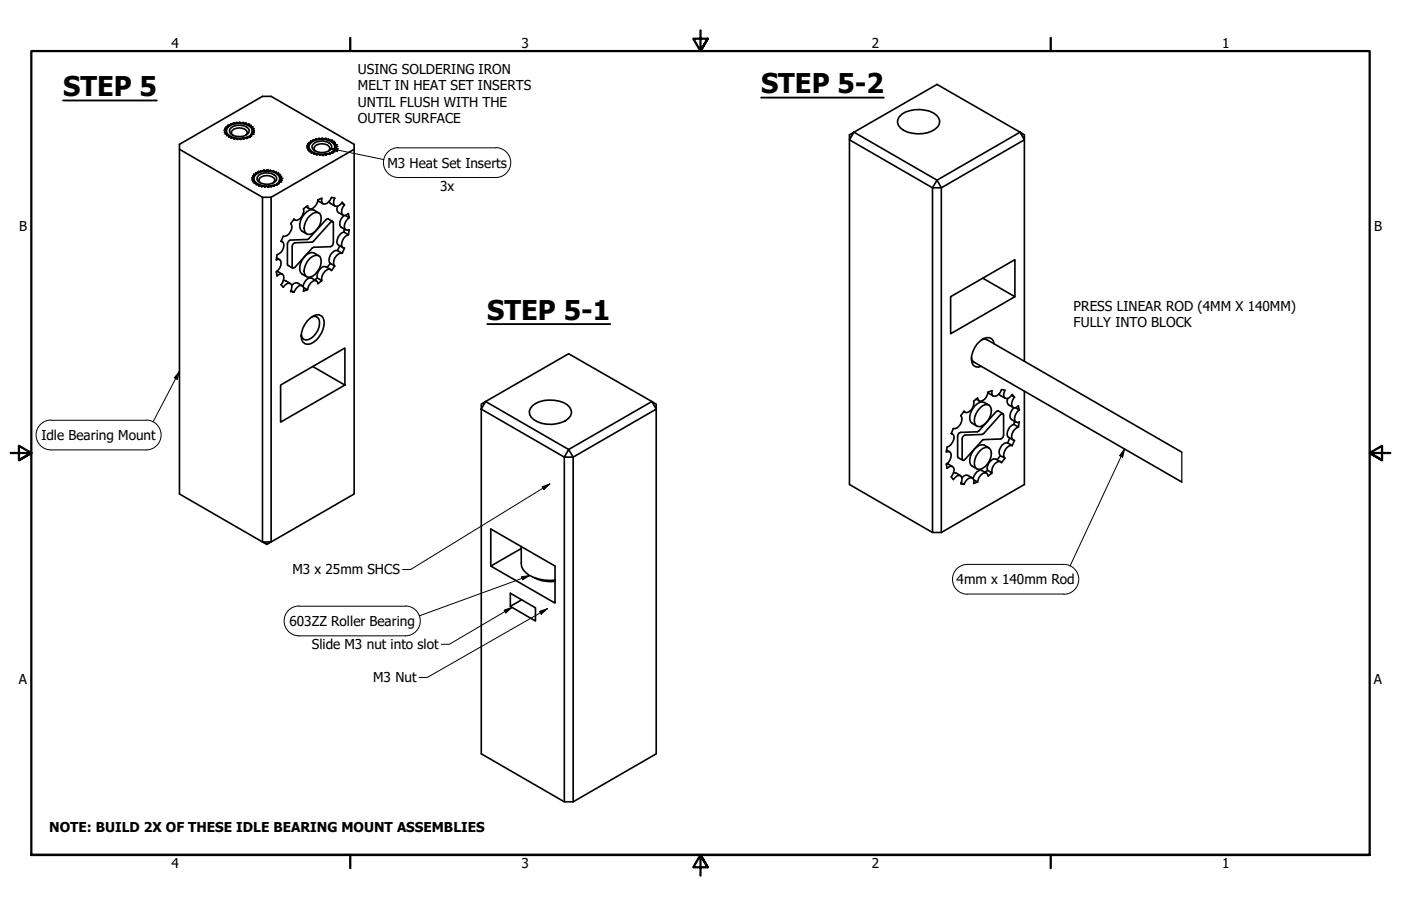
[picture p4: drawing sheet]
<svg xmlns="http://www.w3.org/2000/svg" width="432mm" height="279mm" viewBox="0 0 432 279" stroke-linecap="round" stroke-linejoin="round" font-family="sans-serif">
<!-- layer: Visible (ANSI) -->
<g fill="none" stroke="#000" stroke-width=".51">
<path d="M70.5 39a5.6 5.6 0 0 1 7 .6l.2 .7-.1 .7-.6 1.2a7.6 7.6 0 0 1-6.5-.5 1.58 1.58 0 0 1 0-2.7zM71.2 39.4a4.3 4.3 0 0 1 5.3 .2l.3 .6a2.2 2.2 0 0 1-2.3 1.9 4.2 4.2 0 0 1-3.5-1l-.2-1.2zM278 35.2a9.7 9.7 0 0 1 10.7 .4 2.53 2.53 0 0 1-.5 4.2 9.6 9.6 0 0 1-10.6-.3 2.59 2.59 0 0 1 .4-4.3zM55.3 46l25.6 14.8M69.8 41.8l.3-.4-.7-.1 .4-.3-.6-.2 .5-.4-.5-.3 .5-.2-.4-.3 .7-.2-.3-.3 .7-.1-.1-.4h.7l.1-.4 .7 .1 .1-.4 .7 .2 .3-.3 .5 .2 .5-.3 .4 .3 .6-.2 .3 .4 .6-.2 .1 .4 .7-.1v.4h.7l-.1 .4 .7 .1-.3 .4 .6 .1-.4 .4 .6 .2-.5 .3 .4 .3-.6 .2 .3 .3-.7 .1 .2 .4-.7 .1v.4l-.7-.1-.1 .4-.6-.2-.3 .4-.6-.2-.3 .3-.5-.3-.5 .3M69.8 41.8h.1M69.9 41.8h.6v.4h.7v.4M71.2 42.6h.1M71.3 42.6l.6-.1 .2 .4 .7-.2 .3 .3M71.8 41.7l-.4-.4a1.46 1.46 0 0 1 1.4-1.7 2.88 2.88 0 0 1 3.4 1.2l-.1 .5-.4 .4M73.1 43h.1M76.1 42.3l.1 .1"/>
<path d="M76.8 42l.1 .3M79 53.7a5.6 5.6 0 0 1 7 .6l.2 .7-.7 2a8.5 8.5 0 0 1-5.7-.1 1.8 1.8 0 0 1-1.4-1.3 1.8 1.8 0 0 1 .6-1.9zM79.8 54a4.6 4.6 0 0 1 5.2 .3l.3 .6a2.08 2.08 0 0 1-2.2 1.9 4.4 4.4 0 0 1-3.7-1l-.2-.6 .1-.6zM80.3 56.5l-.4-.6-.1-.5a2.61 2.61 0 0 1 3.3-1.2l1.4 .7 .2 .5-.5 1.1M80.6 57.6l.7-.3 .3 .4 .5-.3 .5 .3 .4-.3 .6 .2M80.6 57.5v.1M83.6 57.6h.1M84.3 52.7l-.7 .1-.2-.3-.6 .2-.4-.3-.5 .3-.6-.2-.3 .3-.6-.2-.2 .4-.6-.1-.1 .4h-.7l.1 .4h-.7l.3 .4-.6 .2 .3 .3-.5 .3 .5 .2-.5 .3 .5 .2-.3 .4 .6 .1-.1 .4 .7 .1-.1 .4 .7-.1 .1 .4 .6-.1 .2 .3M84.3 52.7h.1M84.3 52.7l.2 .4 .6-.1 .1 .4h.7l-.2 .4h.7l-.3 .4 .6 .2-.4 .3 .6 .3-.5 .2 .3 .4-.5 .2 .3 .3-.7 .2 .2 .3h-.7v.4h-.7l-.1 .4-.6-.2-.3 .4M84.6 57v.1M85.3 56.6v.4"/>
<path d="M96 43.9a5.8 5.8 0 0 1 6.9 .5l.3 .7-.7 2.1a8.1 8.1 0 0 1-6.6-.7 1.55 1.55 0 0 1 .1-2.6zM96.7 44.3a4.3 4.3 0 0 1 5.3 .2l.2 .6a2.07 2.07 0 0 1-2.2 1.9 3.6 3.6 0 0 1-3.9-1.6zM97.3 46.7l-.5-.5a1.46 1.46 0 0 1 1.5-1.8 2.88 2.88 0 0 1 3.4 1.3l-.5 1M97.6 47.8l-.2-.4-.7 .1-.1-.4-.7 .1 .1-.5h-.7l.3-.4-.7-.1 .3-.4-.5-.1 .4-.4-.5-.3 .6-.2-.4-.4 .6-.1-.2-.3 .7-.1-.1-.4h.7v-.4l.7 .1 .2-.4 .6 .2 .3-.3 .6 .2 .5-.3 .4 .3 .5-.2 .3 .4 .6-.2 .2 .4 .7-.1v.4h.7l-.1 .4 .6 .1-.2 .3 .6 .2-.4 .4 .5 .2-.5 .3 .5 .3-.7 .2 .3 .4h-.6l.1 .4-.7 .1 .1 .3h-.7l-.1 .4-.7-.2-.2 .4M97.6 47.8h.1M97.7 47.8l.5-.2 .4 .3 .5-.3 .5 .3 .4-.3 .5 .2M100.5 47.8h.1M101.6 47.2v.1M102.2 46.9l.2 .3M109.2 46v106.3l-25.6 14.8v-106.3M109.2 46v-1.5l-25.6-14.8h-2.7l-25.6 14.8v107.8l25.6 14.8v-106.3h2.7M109.2 46l-25.6 14.8"/>
<path d="M261.8 41.6l1.4-.8-1.4 2.3zM263.2 40.8l25.6-14.8 25.6 14.8 1.3 2.3v-1.5l-1.3-.8-25.6 14.8zM287.4 57.9v106.3h2.7M287.4 57.9l-25.6-14.8v106.3l25.6 14.8M288.8 55.6l1.3 2.3h-2.7zM85.2 79.5l1 .6M86.7 74.4l.4 .1M90.5 75.1l.4-.2 5.5-.3 5.5-6 .4-.3h.3l.1 6.6-.4 1-5.9 .5-5.9 6.3-.3-.1-.2-.4v-6.1zM90.6 67.6l.3 .2M94.3 63.8l.9 .5M95.6 66.5a2.22 2.22 0 0 1 3-.7 4.6 4.6 0 0 1-3.8 6.5 2.2 2.2 0 0 1-.9-2.9l.9-2.1zM95.6 79.6a2.28 2.28 0 0 1 3-.5 4.9 4.9 0 0 1-3 6.4 1.59 1.59 0 0 1-1.9-1.9 6 6 0 0 1 1.9-4z"/>
<path d="M98 61.8l1.6 1.1M98.2 65.7l-1.4-.9a2.71 2.71 0 0 0-3 1.2 4 4 0 0 0-.7 5.3l1.4 .8M98.2 78.9l-1.4-.9a2.71 2.71 0 0 0-3 1.2 4 4 0 0 0-.7 5.3l1.4 .8M101.4 62.1l.5 .6 1.4 .9M102.6 68.3l-1.4-.8-.7 .3-5.5 6-5.5 .2-.4 .2-.5 1v6.3l.2 .4 1.4 .8M104 63.6l-.2 .9 .1 .7 1.8 1.2M104 77.3a2.7 2.7 0 0 0-2.2 3.9M104 77.3l1.5 .8M104.7 75.8l-.7 1.5M105.3 62.7l.9 .5M105.5 78.1a2.69 2.69 0 0 0-2.3 3.9M106 66.5a2.65 2.65 0 0 0-.8 3.6l1.4 .8"/>
<path d="M106 71.6a3.2 3.2 0 0 0-2.1 3.6l1.8 1.2M106.1 70.6l-.1 1 1.4 .8M106.2 63.2a2.4 2.4 0 0 0-.5 3.2l1.1-.1 .6-.5 .2 1.3M106.2 63.2l-.7-.8a1.9 1.9 0 0 1-2.2 1.2 2 2 0 0 1-.1-2.5l-1-.2a2.58 2.58 0 0 1-2.6 2l-.3-.4-.1-1.3-1.2 .4a2.79 2.79 0 0 1-2.7 2.8l-.4-.4-.1-.6-1.3 1a3.2 3.2 0 0 1-2 3.5l-.9-.3-1 1.4a2.73 2.73 0 0 1-2.3 3.8l-.7 1.6 .5 .2a2.78 2.78 0 0 1-1.7 3.9l-.2 1.6 .5-.2 .5 .2a2.73 2.73 0 0 1-1 3.7l.2 1.3 1.2-.6 .5 .1a2.29 2.29 0 0 1-.5 3.2l.7 .8a1.63 1.63 0 0 1 2.6-.8l.1 .6-.4 1.5 1 .2-.9-.5M106.4 66.5l1.2 .6M107.4 72.4a3.3 3.3 0 0 0-2.1 3.5l.4 .5 .5 .1-.7 1.6M107.6 67.1a2.73 2.73 0 0 0-1 3.8h1l-.2 1.5M85.3 83.7l1.8 .9M87.3 86.6h.8l1.4 .8M89.9 88l1.3-.8 2 .9M93.6 88.7l1.2 .6-1.3 .5 .2-.7-.5-1a1.8 1.8 0 0 0-2.2 1.2l-.4 .8M94.7 98.9a4.3 4.3 0 0 1 3.7-1.8 2.49 2.49 0 0 1 1.5 3 7.7 7.7 0 0 1-4.2 5.9 2.12 2.12 0 0 1-2.9-2.4 7.6 7.6 0 0 1 1.9-4.7z"/>
<path d="M96 97.8a1.67 1.67 0 0 1 1.9 .1 1.67 1.67 0 0 1 .6 1.8 5.4 5.4 0 0 1-4.3 5.1l-.7-.2-.7-1.4M97 86.4l.8-.7 1.4 .9-1.2 .9-.1-.6-.4-.3a2.27 2.27 0 0 0-2.6 2l-.1 .7M97.5 86.6l-1.4-.8a2.51 2.51 0 0 0-2.7 2.5M100.8 82.5l1-1.3 1.4 .8-1 1.4-.4-.3a2.82 2.82 0 0 0-2.6 3.5M101.9 83.1l-1.4-.8a1.84 1.84 0 0 0-2.3 1.2l-.3 .8-.1 1.4M293 91.5l19.8-11.4v11.4l-19.8 11.4zM302.9 85.8l9.9 5.7M86.5 118.7l19.8-11.4v11.4l-19.8 11.5zM96.4 113l9.9 5.7M299.4 110.2l.1 .7 .7 .8 64 37M302.5 104.8l.6-.2 1.1 .2 60 34.6M306.4 106a2.03 2.03 0 0 0-1.2-1.8 2.03 2.03 0 0 0-2.1 .3 7.3 7.3 0 0 0-3.5 7.4 1.89 1.89 0 0 0 2.8 1.1"/>
<path d="M315.7 111.4v-68.3l-25.6 14.8v106.3M149.7 123.8l25.6-14.7 25.6 14.7-25.6 14.8zM164.1 125.2a9.7 9.7 0 0 1 10.7-.4 2.61 2.61 0 0 1 .4 4.2 9.1 9.1 0 0 1-11.5-.3 2.41 2.41 0 0 1 .4-3.5zM175.3 138.6l1.4 2.4h-2.8zM200.9 123.8l1.3 .9v1.5zM291.8 138.8l.9 .6M293.2 133.6l.4 .3M297.1 134.4l.3-.2 5.5-.3 5.5-6.1 .8-.2v7.1l-.8 .7-5.5 .2-5.8 6.4-.4-.1-.2-.4v-6.2zM297.1 126.9l.3 .2M300.9 123.1l.9 .5M302.1 138.9a1.88 1.88 0 0 1 3.3 .1 5.3 5.3 0 0 1-3.3 5.7h-.7a2.13 2.13 0 0 1-1-2.8l.4-1.1zM302.1 125.7a1.88 1.88 0 0 1 3.3 .1 5.4 5.4 0 0 1-3.3 5.8 1.61 1.61 0 0 1-1.8-1.9 6.1 6.1 0 0 1 1.8-4z"/>
<path d="M304.5 121.1l1.6 1M304.8 138.1l-1.4-.8a4 4 0 0 0-4.3 3.2 2.78 2.78 0 0 0 2 4.1M304.8 124.9l-1.4-.8a2.59 2.59 0 0 0-3.1 1.2 4.9 4.9 0 0 0-1.2 4.8l2 1.3M308 121.4l.4 .6 1.4 .8M309.1 127.6l-1.4-.9-.7 .3-5.2 5.8-.6 .4-5.2 .1-.4 .2-.5 1.1v6.1l.2 .5 1.4 .7M310.6 136.6a2.76 2.76 0 0 0-2.3 3.9M310.6 122.9l-.1 1.5 .3 .4 1.5 .9M310.6 136.6l1.4 .8M311.2 135.1l-.6 1.5M311.8 121.9l.9 .6M312 137.4a2.75 2.75 0 0 0-2.6 3.5l.4 .4M312.5 130.9a3.2 3.2 0 0 0-2 3.6l1.8 1.2"/>
<path d="M312.5 130.9l1.4 .8M312.5 125.8a2.58 2.58 0 0 0-.8 3.5l1.4 .9M312.7 122.5l-.7-.8a1.59 1.59 0 0 1-2.5 .8l-.2-.6 .5-1.6-1.1-.2a2.45 2.45 0 0 1-2.6 2l-.3-.3v-1.3l-1.3 .4a3.4 3.4 0 0 1-2.2 2.9l-.5-.2-.5-.9-1.2 1a2.88 2.88 0 0 1-2.6 3.5l-.4-.4-1 1.4a2.69 2.69 0 0 1-2.3 3.9l-.6 1.6a1.28 1.28 0 0 1 .7 1.9 3.2 3.2 0 0 1-2 2.3l-.2 1.5h1a2.73 2.73 0 0 1-1 3.7l.2 1.3 1.2-.6 .5 .1a1.77 1.77 0 0 1 0 2.5l-.4 .7 .6 .8a1.9 1.9 0 0 1 2.2-1.2 2 2 0 0 1 .1 2.5l1 .2-.9-.6M312.7 122.5a2.6 2.6 0 0 0-.5 3.2l.5 .1 1.2-.6 .2 1.2M312.7 129.9l-.2 1M312.9 125.7l1.2 .7M313.9 131.7a2.8 2.8 0 0 0-1.7 3.9l.5 .2-.7 1.6M314.1 126.4a2.78 2.78 0 0 0-1 3.8l.5 .1 .5-.2-.2 1.6M315.7 120.7v28.7l-25.6 14.8M173.9 141l-25.6-14.8v-1.5l1.4-.9-1.4 2.4v106.3l25.6 14.8M173.9 141v106.3h2.8v-106.3l25.5-14.8v106.3l-25.5 14.8M291.9 142.9l1.7 1"/>
<path d="M293.9 145.8l.7 .1 1.4 .8M296.5 147.3l1.3-.8 1.9 .9M300.1 148l1.2 .7-1.2 .4-.1-1.3-.3-.4a2.3 2.3 0 0 0-2.6 2M303.6 145.6l.8-.6 1.4 .9-1.3 .9-.5-.9a2.79 2.79 0 0 0-2.7 2.8M304 145.9l-1.4-.8a2.61 2.61 0 0 0-2.7 2.5M307.3 141.8l1-1.3 1.5 .8-1.1 1.4-.3-.3a2.75 2.75 0 0 0-2.6 3.5M308.4 142.4l-1.4-.8a1.9 1.9 0 0 0-2.3 1.2l-.5 1.5 .2 .7M80.9 167.1h2.7l-1.4 .8zM160.7 168.5v5.3a4.8 4.8 0 0 0 3.8 4.3 14.3 14.3 0 0 0 6.6 .8M160.7 169.2l-9.4 5.4 19.8 11.4v-11.4l-19.8-11.5v11.5M164.7 178.2a10.1 10.1 0 0 0 6.4 1.1M160.8 185l-3.5 2v-4.1l7.7 4.6v4l-7.7-4.5"/>
</g>
<g fill="#000">
<circle cx="71.9" cy="37.9" r=".25"/>
<circle cx="72.9" cy="37.8" r=".25"/>
<circle cx="74.9" cy="37.8" r=".25"/>
<circle cx="76.6" cy="38.3" r=".25"/>
<circle cx="76" cy="42.7" r=".25"/>
<circle cx="76.8" cy="42.4" r=".25"/>
<circle cx="77.7" cy="54.9" r=".25"/>
<circle cx="77.7" cy="55.4" r=".25"/>
<circle cx="77.9" cy="54.3" r=".25"/>
<circle cx="78" cy="41.4" r=".25"/>
<circle cx="78.4" cy="56.5" r=".25"/>
<circle cx="78.8" cy="53.3" r=".25"/>
<circle cx="79" cy="57" r=".25"/>
<circle cx="79.6" cy="52.9" r=".25"/>
<circle cx="82.4" cy="52.4" r=".25"/>
<circle cx="82.6" cy="57.7" r=".25"/>
<circle cx="86.5" cy="56.1" r=".25"/>
<circle cx="86.7" cy="55.6" r=".25"/>
<circle cx="86.9" cy="55" r=".25"/>
<circle cx="96.5" cy="43.1" r=".25"/>
<circle cx="100.3" cy="42.7" r=".25"/>
<circle cx="101.5" cy="47.6" r=".25"/>
<circle cx="102.1" cy="43.2" r=".25"/>
<circle cx="102.3" cy="47.2" r=".25"/>
<circle cx="102.8" cy="43.6" r=".25"/>
<circle cx="102.9" cy="46.8" r=".25"/>
<circle cx="103.7" cy="44.6" r=".25"/>
<circle cx="103.8" cy="45.2" r=".25"/>
</g>
<!-- layer: Visible Narrow (ANSI) -->
<path d="M364.2 139.4v9.3" fill="none" stroke="#000" stroke-width=".38"/>
<!-- layer: Border (ANSI) -->
<path d="M107.9 11.7v4M215.9 9.4v6.3l-2.2-3.8h4.4l-2.2 3.8 2.2-3.8M323.8 11.7v4M3.3 139.7h6.4l-3.9-2.2v4.4l3.9-2.2-3.9 2.2M428.5 139.7h-6.4l3.9-2.2v4.4l-3.9-2.2 3.9 2.2M9.7 263.7v-248h412.4v248h-412.4h412.4M107.9 263.7v4M218.1 267.5l-2.2-3.8 2.2 3.8h-4.4l2.2-3.8v6.3M323.8 263.7v4" fill="none" stroke="#000" stroke-width=".7"/>
<!-- layer: Symbol (ANSI) -->
<g fill="none" stroke="#000" stroke-width=".31">
<path d="M101.7 45.8h2.5l-.2 1zM101.7 45.8l16.6 3.4M122.7 45.6h30.1M122.8 45.5a4.6 4.6 0 0 0-4.6 4.6 4.6 4.6 0 0 0 4.6 4.6h30M152.8 45.5a4.6 4.6 0 0 1 4.6 4.6 4.6 4.6 0 0 1-4.6 4.6M55.3 114.6l-.7 2.4-.9-.5zM55.3 114.6l-8.1 15.5M15.7 129.6h29.4M15.7 129.5a4.6 4.6 0 0 0-4.6 4.6 4.6 4.6 0 0 0 4.6 4.6h29.4a4.6 4.6 0 0 0 4.6-4.6 4.6 4.6 0 0 0-4.6-4.6M346.6 138.5l-.6 2.5-.9-.5zM346.6 138.5l-16.8 36M167.1 150.1l2.4-.9-1.9 1.8z"/>
<path d="M169.5 149.2l-42.9 26.4h-2.5M160.7 177.9l2.6-.4-2.2 1.3zM163.3 177.5l-34.1 12.4M327.9 174.1a4.6 4.6 0 0 1 4.6 4.6 4.6 4.6 0 0 1-4.6 4.6M327.9 174.1h-29.7a4.6 4.6 0 0 0-4.6 4.6 4.6 4.6 0 0 0 4.6 4.6l29.7-.1M92.1 186.9h32.9M92.2 186.9a4.6 4.6 0 0 0-4.6 4.6 4.6 4.6 0 0 0 4.6 4.6h32.8M124.9 186.9a4.6 4.6 0 0 1 4.6 4.6 4.6 4.6 0 0 1-4.6 4.6M155.4 188.2l2.4-.9-1.9 1.7zM157.8 187.3l-19.3 11.4h-2.5M166.3 188.5l2.4-.8-1.9 1.7zM168.7 187.7l-37 21.2h-2.5"/>
</g>
<g fill="#000">
<path d="M101.7 45.8h2.5l-.2 1z" fill-rule="evenodd"/>
<path d="M55.3 114.6l-.7 2.4-.9-.5z" fill-rule="evenodd"/>
<path d="M167.1 150.1l2.4-.9-1.9 1.8z" fill-rule="evenodd"/>
<path d="M346.6 138.5l-.6 2.5-.9-.5z" fill-rule="evenodd"/>
<path d="M160.7 177.9l2.6-.4-2.2 1.3z" fill-rule="evenodd"/>
<path d="M155.4 188.2l2.4-.9-1.9 1.7z" fill-rule="evenodd"/>
<path d="M166.3 188.5l2.4-.8-1.9 1.7z" fill-rule="evenodd"/>
</g>
<path d="M19.4 31h28.9M234.6 30.1h37.8M150.2 99.9h37.9" fill="none" stroke="#000" stroke-width=".57"/>
<g font-size="8.4">
<text x="19.4" y="29.6">STEP 5</text>
<text x="234.6" y="28.7">STEP 5-2</text>
<text x="150.2" y="98.6">STEP 5-1</text>
</g>
<g font-size="4.2">
<text x="52.8" y="14.7">4</text>
<text x="160.8" y="14.7">3</text>
<text x="268.7" y="14.7">2</text>
<text x="376.7" y="14.7">1</text>
<text x="110.3" y="22.8">USING SOLDERING IRON</text>
<text x="110.3" y="27.9">MELT IN HEAT SET INSERTS</text>
<text x="110.3" y="32.9">UNTIL FLUSH WITH THE</text>
<text x="110.3" y="37.9">OUTER SURFACE</text>
<text x="119.4" y="51.7">M3 Heat Set Inserts</text>
<text x="135.6" y="58.9">3x</text>
<text x="5.9" y="71.4">B</text>
<text x="423.5" y="71.4">B</text>
<text x="330.9" y="95.8">PRESS LINEAR ROD (4MM X 140MM)</text>
<text x="330.9" y="100.8">FULLY INTO BLOCK</text>
<text x="12.8" y="135.8">Idle Bearing Mount</text>
<text x="90.1" y="177.2">M3 x 25mm SHCS</text>
<text x="294.8" y="180.2">4mm x 140mm Rod</text>
<text x="89.2" y="193.1">603ZZ Roller Bearing</text>
<text x="96.1" y="200.2">Slide M3 nut into slot</text>
<text x="5.8" y="211.1">A</text>
<text x="115" y="210.4">M3 Nut</text>
<text x="423.4" y="211.1">A</text>
<text x="15.2" y="256.6">NOTE: BUILD 2X OF THESE IDLE BEARING MOUNT ASSEMBLIES</text>
<text x="52.8" y="267.7">4</text>
<text x="160.8" y="267.7">3</text>
<text x="268.7" y="267.7">2</text>
<text x="376.7" y="267.7">1</text>
</g>
</svg>
